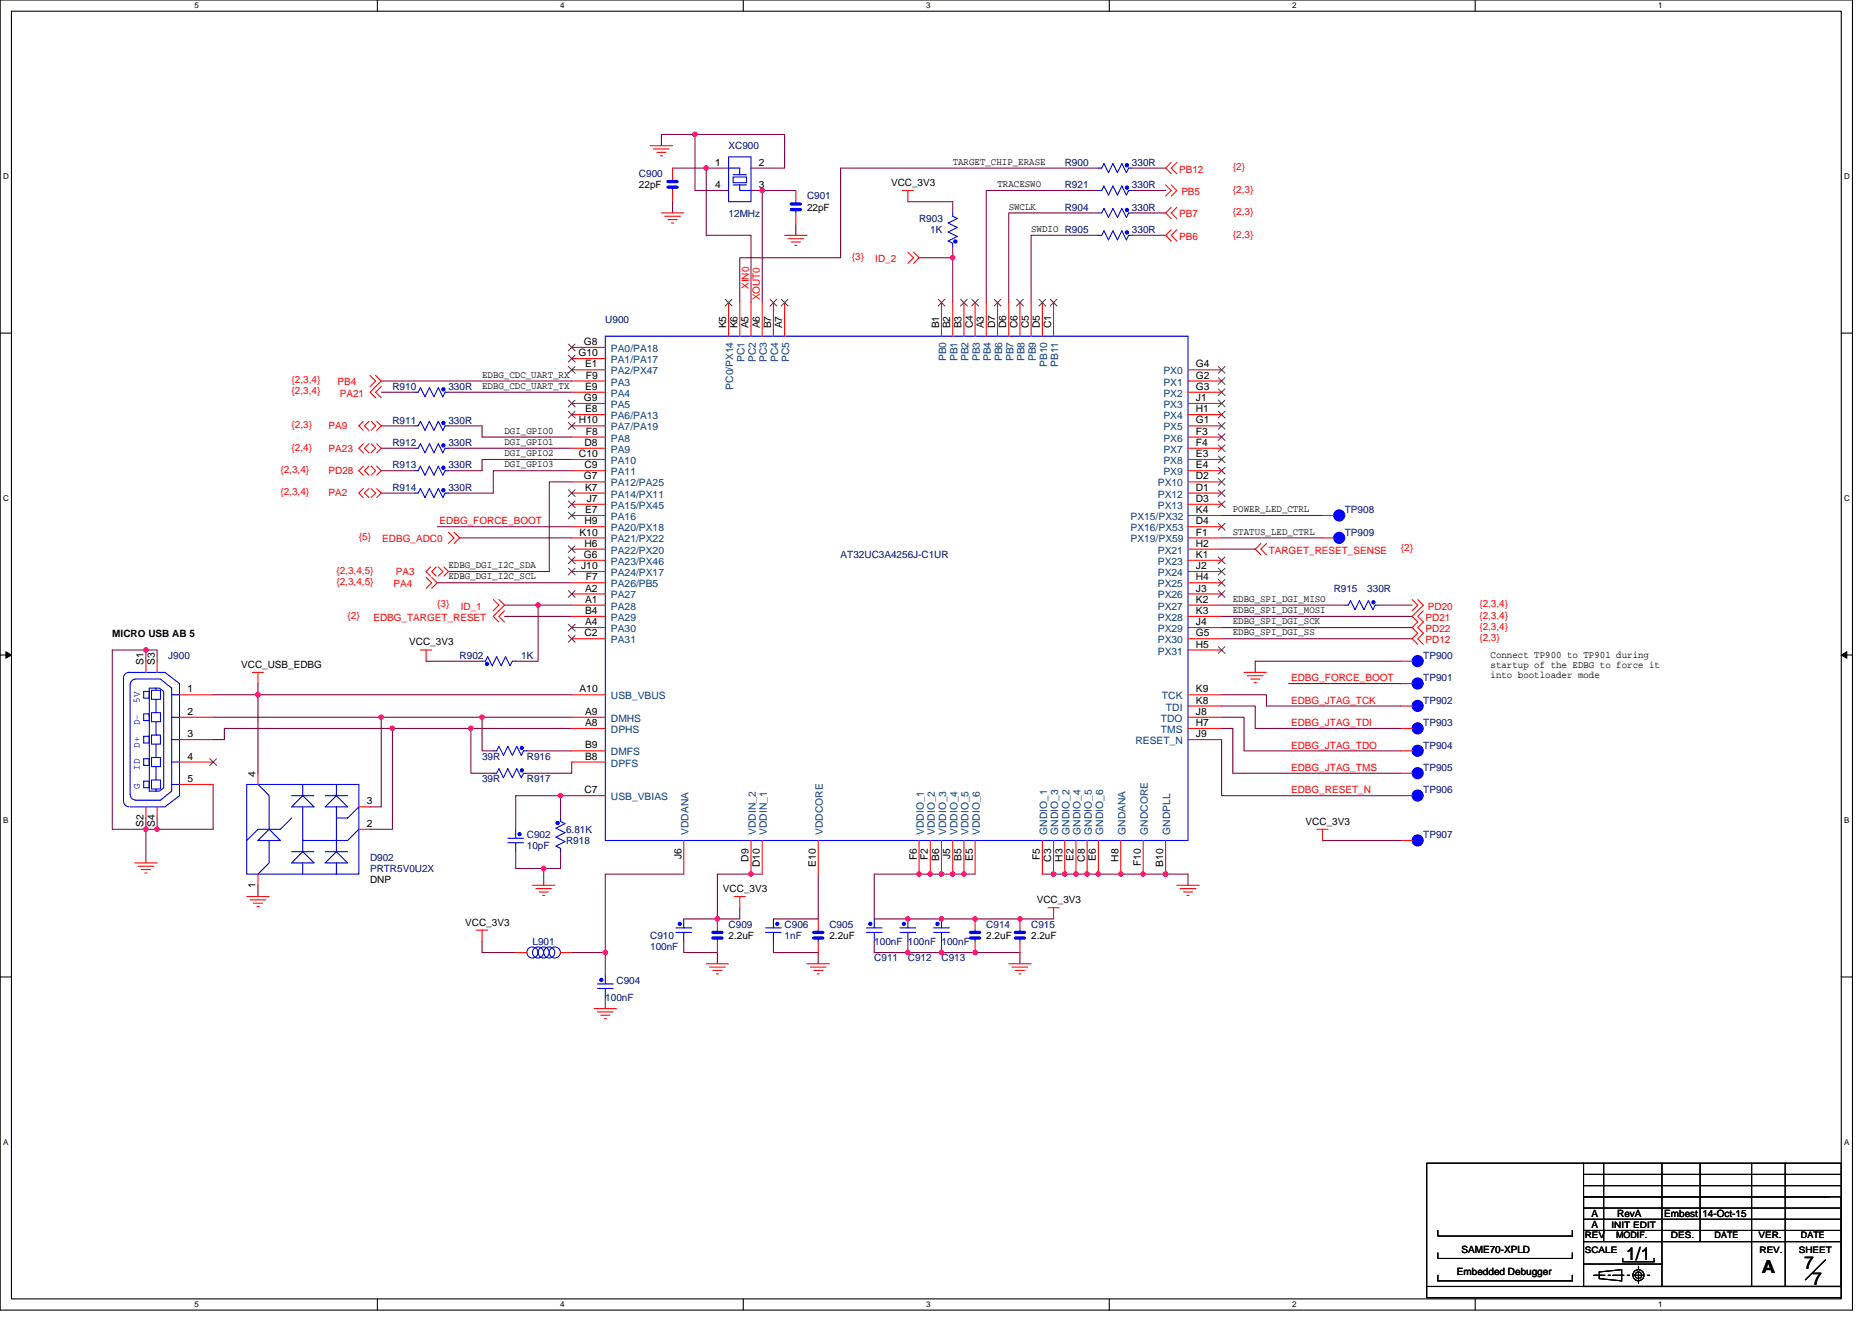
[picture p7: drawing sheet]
<svg xmlns="http://www.w3.org/2000/svg" width="297mm" height="210mm" viewBox="0 0 297 210" stroke-linecap="round" stroke-linejoin="round" font-family="sans-serif">
<path d="M0 0h293.9v207.9h-293.9zM1.8 1.8h290.4v204.3h-290.4z" fill="none" stroke="#000" stroke-width=".17"/>
<g fill="#fff">
<path d="M30.8 .2h.7v1.4h-.7z"/>
<path d="M30.8 206.3h.7v1.4h-.7z"/>
</g>
<path d="M59.9 0v1.8M59.9 206.1v1.8" fill="none" stroke="#000" stroke-width=".17"/>
<g fill="#fff">
<path d="M88.9 .2h.7v1.4h-.7z"/>
<path d="M88.9 206.3h.7v1.4h-.7z"/>
</g>
<path d="M117.9 0v1.8M117.9 206.1v1.8" fill="none" stroke="#000" stroke-width=".17"/>
<g fill="#fff">
<path d="M147 .2h.7v1.4h-.7z"/>
<path d="M147 206.3h.7v1.4h-.7z"/>
</g>
<path d="M176 0v1.8M176 206.1v1.8" fill="none" stroke="#000" stroke-width=".17"/>
<g fill="#fff">
<path d="M205 .2h.7v1.4h-.7z"/>
<path d="M205 206.3h.7v1.4h-.7z"/>
</g>
<path d="M234.1 0v1.8M234.1 206.1v1.8" fill="none" stroke="#000" stroke-width=".17"/>
<g fill="#fff">
<path d="M263.1 .2h.7v1.4h-.7z"/>
<path d="M263.1 206.3h.7v1.4h-.7z"/>
<path d="M.5 27.3h.9v1.4h-.9z"/>
<path d="M292.6 27.3h.9v1.4h-.9z"/>
<path d="M.5 78.4h.9v1.4h-.9z"/>
<path d="M292.6 78.4h.9v1.4h-.9z"/>
</g>
<path d="M0 52.9h1.8M292.2 52.9h1.7" fill="none" stroke="#000" stroke-width=".17"/>
<g fill="#fff">
<path d="M.5 129.5h.8v1.4h-.8z"/>
<path d="M292.6 129.5h.9v1.4h-.9z"/>
</g>
<path d="M0 103.9h1.8M292.2 103.9h1.7" fill="none" stroke="#000" stroke-width=".17"/>
<path d="M.9 103.4l.9 .5-.9 .5zM292.2 103.9l.8-.5v1z" fill="#000" stroke="#000" stroke-width=".16"/>
<g fill="#fff">
<path d="M.5 180.5h.8v1.4h-.8z"/>
<path d="M292.6 180.5h.9v1.4h-.9z"/>
</g>
<g fill="none" stroke="#000" stroke-width=".17">
<path d="M0 155h1.8M292.2 155h1.7M228.2 198.8v.9h21.3v-.9M228.2 195.2v.9h21.3v-.9M251.3 186.3h40.9M251.3 193.4h40.7M251.3 191.7h40.7M251.3 189.9h39.1M251.3 188.1h40.9M251.3 197h40.9M251.3 184.6h-24.9v19.5M251.3 195.2h40.9"/>
<path d="M251.3 184.6h40.9v19.5h-40.9zM251.3 189.9h40.9v14.2h-40.9zM254.5 184.6v12.4M257.5 199.7v.5h5v-.5M263.7 184.6v19.5M269.8 184.6v12.4M277.9 184.6v19.5M283.3 184.6v19.5M289.7 199.9l-3.2 3.2M226.4 204.1h65.8v1.8h-65.8zM228.2 202.3v.9h21.3v-.9M251.3 200.6h12.4"/>
<path d="M252.9 202.3h1.8M253.8 201.8l3.5-.4v1.8l-3.5-.3zM255.2 202.3h.3M255.9 202.3h1.8M258.2 202.3h.4M259.1 202.3h1.8M260 200.9v.4M260 201.8v1.8M261.4 202.3h.4"/>
<circle cx="260" cy="202.3" r=".52"/>
<circle cx="260" cy="202.3" r=".88"/>
</g>
<g fill="none" stroke="#800040" stroke-width=".17">
<path d="M106.7 32v1.8M106.7 26.7h5.4M110.3 21.3v8.9h5.3M110.3 21.3h14.2v5.4h-5.3M110.3 21.3h-5.4v1.8M112.1 26.7h3.5M112.1 26.7v10.6h7.1v10.7M119.2 30.2h1.7M120.9 30.2v17.8M120.9 30.2h5.4M126.3 35.6v1.7M144.1 32h7.1v1.8"/>
<path d="M151.2 39.1v1.8M174.3 37.3h-10.7v10.7M174.3 33.8h-14.2v14.2M174.3 26.7h-40.9v14.2h-16v7.1M174.3 30.2h-17.8v17.8M179.6 26.7h5.4M179.6 30.2h5.4M179.6 33.8h5.4M179.6 37.3h5.4M145.8 40.9h5.4M151.2 40.9v7.1M60.5 60.5h30.2"/>
<path d="M60.5 62.2h5.3M60.5 67.6h5.3M60.5 71.1h5.3M60.5 74.7h5.3M60.5 78.2h5.3M71.2 67.6h5.3v1.7h14.2M71.2 71.1h19.5M71.2 62.2h19.5M90.7 74.7h-12.4v3.5h-7.1M90.7 72.9h-14.2v1.8h-5.3M90.7 76.5h-3.5v14.2h-16M69.4 83.6h21.3"/>
<path d="M69.4 92.5h21.3M72.9 85.3h17.8M80 97.8h10.7M80 96h5.4M85.4 96v8.9h-3.6M85.4 96h5.3M193.8 87.1h5.4M193.8 96h19.6M193.8 97.8h30.3M193.8 99.6h30.3M193.8 81.8h16M193.8 85.3h16"/>
<path d="M218.7 96h5.4M23.2 103.1h-5.4v28.5h5.4M23.2 103.1v1.8M23.2 103.1h1.7v1.8M33.8 113.8h26.7M33.8 110.2h7.1v12.5M40.9 108.5v1.7h49.8M60.5 113.8v14.2h-1.8M60.5 113.8h16M62.3 115.6h-26.7v1.7h-1.8M62.3 115.6v16h-3.6M62.3 115.6h12.4"/>
<path d="M67.6 104.9h8.9M74.7 115.6v7.1h3.6M74.7 115.6h16M76.5 113.8v5.3h1.8M76.5 113.8h14.2M83.6 119.1h7.1M193.8 110.2h7.2v1.8h21.3M193.8 112h5.4v3.6h23.1M193.8 113.8h3.6v5.3h24.9M193.8 115.6h1.8v7.1h26.7M193.8 117.3v8.9h28.5M193.8 101.3h30.3"/>
<path d="M204.5 108.5h17.8M222.3 104.9h-23.1v1.8M23.2 131.6h1.7M23.2 129.8v1.8M23.2 131.6v5.3M24.9 129.8v1.8M33.8 124.5v7.1h-8.9M81.8 135.1v2.7h4.5M86.3 137.8v2.7M88.9 135.1v2.7h-2.6M88.9 126.2h-7.1v5.4M88.9 126.2h1.8"/>
<path d="M88.9 126.2v3.6M90.7 120.9v1.8h-7.1M108.5 138.7h-12.4v12.4M120.9 138.7h-7.1v7.1M129.8 138.7v7.1h-7.1M154.7 138.7h-16v7.1h28.5M165.4 138.7h23.1v1.8M209.8 133.3h12.5M40.9 140.5v1.7M76.5 149.4v1.7h5.3M90.7 151.1h5.4M96.1 151.1v3.6"/>
<path d="M96.1 158.2v1.8M108.5 145.8h5.3M108.5 149.4v1.7h5.3v1.8M117.4 144v1.8h-3.6M122.7 149.4v1.7h7.1v1.8M144.1 149.4v1.7h-5.4v-1.7M149.4 151.1h12.4v1.8M149.4 149.4v1.7h-5.3"/>
</g>
<g fill="#f0f" stroke="#f0f" stroke-width=".17">
<circle cx="23.1" cy="131.6" r=".35"/>
<circle cx="74.7" cy="115.6" r=".35"/>
<circle cx="76.5" cy="113.8" r=".35"/>
<circle cx="60.5" cy="113.8" r=".35"/>
<circle cx="62.3" cy="115.6" r=".35"/>
<circle cx="40.9" cy="110.2" r=".35"/>
<circle cx="86.3" cy="137.8" r=".35"/>
<circle cx="88.9" cy="126.2" r=".35"/>
<circle cx="167.2" cy="138.7" r=".35"/>
<circle cx="168.9" cy="138.7" r=".35"/>
<circle cx="181.4" cy="138.7" r=".35"/>
<circle cx="174.3" cy="138.7" r=".35"/>
<circle cx="177.8" cy="138.7" r=".35"/>
<circle cx="170.7" cy="138.7" r=".35"/>
<circle cx="172.5" cy="138.7" r=".35"/>
<circle cx="184.9" cy="138.7" r=".35"/>
<circle cx="154.7" cy="151.1" r=".35"/>
<circle cx="149.4" cy="151.1" r=".35"/>
<circle cx="144" cy="151.1" r=".35"/>
<circle cx="154.7" cy="145.8" r=".35"/>
<circle cx="147.6" cy="138.7" r=".35"/>
<circle cx="149.4" cy="138.7" r=".35"/>
<circle cx="151.2" cy="138.7" r=".35"/>
<circle cx="152.9" cy="138.7" r=".35"/>
<circle cx="144" cy="145.8" r=".35"/>
<circle cx="149.4" cy="145.8" r=".35"/>
<circle cx="119.2" cy="138.7" r=".35"/>
<circle cx="113.8" cy="145.8" r=".35"/>
<circle cx="96" cy="151.1" r=".35"/>
<circle cx="151.2" cy="40.9" r=".35"/>
<circle cx="120.9" cy="30.2" r=".35"/>
<circle cx="112" cy="26.7" r=".35"/>
<circle cx="110.3" cy="21.3" r=".35"/>
<circle cx="85.4" cy="96" r=".35"/>
<circle cx="145.8" cy="138.7" r=".35"/>
<circle cx="161.8" cy="145.8" r=".35"/>
<circle cx="23.1" cy="103.1" r=".35"/>
<circle cx="24.9" cy="131.6" r=".35"/>
</g>
<g fill="none" stroke="#f00" stroke-width=".17">
<path d="M103.2 23.1h3.5M103.7 23.6h2.5M104.2 24.2h1.5M104.8 24.7h.3M104.9 33.8h3.6M105.5 34.3h2.5M106 34.8h1.4M106.5 35.4h.4M106.7 26.7v1.7M106.7 30.2v1.8M115.6 26.7h.1M115.6 30.2h.1"/>
<path d="M119.2 30.2h.1M119.2 26.7h.1M124.5 37.3h3.6M125 37.9h2.5M125.6 38.4h1.4M126.1 38.9h.3M126.3 30.2v1.8M126.3 33.8v1.8M143.2 30.2h1.7M144.1 30.2v1.8M151.2 39.1h.1M151.2 33.8h.1"/>
<path d="M174.3 37.3h.1M174.3 33.8h.1M174.3 30.2h.1M174.3 26.7h.1M179.6 37.3h.1M179.6 33.8h.1M179.6 30.2h.1M179.6 26.7h.1M185 29.3l.8 .9-.8 .9M185.8 29.3l.9 .9-.9 .9M185.8 25.8l-.8 .9 .8 .9M185.8 36.4l-.8 .9 .8 .9"/>
<path d="M185.8 32.9l-.8 .9 .8 .9M186.7 25.8l-.9 .9 .9 .9M186.7 36.4l-.9 .9 .9 .9M186.7 32.9l-.9 .9 .9 .9M58.7 59.6l.9 .9-.9 .8M59.6 59.6l.9 .9-1.8 1.7 .9 .9M90.7 55.1h5.4M90.7 56.9h5.4M90.7 58.7h5.4M115.6 48v5.3M117.4 48v5.3M119.2 48v5.3"/>
<path d="M120.9 48v5.3M122.7 48v5.3M124.5 48v5.3M144.1 40l.8 .9-.8 .9M144.9 40l.9 .9-.9 .9M149.4 48v5.3M151.2 48v5.3M152.9 48v5.3M154.7 48v5.3M156.5 48v5.3M158.3 48v5.3M160.1 48v5.3"/>
<path d="M161.8 48v5.3M163.6 48v5.3M165.4 48v5.3M167.2 48v5.3M188.5 58.7h5.3M57.7 66.8l-.8 .8 .8 .7M57.7 70.4l-.8 .7 .8 .7M57.7 74l-.8 .7 .8 .7M57.7 77.5l-.8 .7 .8 .8M58.5 66.8l-.7 .8 .7 .7M58.5 70.4l-.7 .7 .7 .7M58.5 74l-.7 .7 .7 .7"/>
<path d="M58.5 77.5l-.7 .7 .7 .8M58.9 66.8l.7 .8-.7 .7M58.9 70.4l.7 .7-.7 .7M58.9 74l.7 .7-.7 .7M58.9 77.5l.7 .7-.7 .8M59.8 66.8l.7 .8-.7 .7M59.8 70.4l.7 .7-.7 .7M59.8 74l.7 .7-.7 .7M59.8 77.5l.7 .7-.7 .8M60.5 61.3l-.9 .9 .9 .9M65.8 74.7h.1M65.8 71.1h.1"/>
<path d="M65.8 67.6h.1M65.8 62.2h.1M65.8 78.2h.1M71.2 74.7h.1M71.2 71.1h.1M71.2 67.6h.1M71.2 62.2h.1M71.2 78.2h.1M90.7 69.3h5.4M90.7 65.8h5.4M90.7 60.5h5.4M90.7 71.1h5.4"/>
<path d="M90.7 72.9h5.4M90.7 74.7h5.4M90.7 78.2h5.4M90.7 64h5.4M90.7 62.2h5.4M90.7 76.5h5.4M90.7 67.6h5.4M188.5 69.3h5.3M188.5 71.1h5.3M188.5 72.9h5.3M188.5 74.7h5.3M188.5 76.5h5.3"/>
<path d="M188.5 78.2h5.3M188.5 65.8h5.3M188.5 67.6h5.3M188.5 60.5h5.3M188.5 62.2h5.3M188.5 64h5.3M67.6 91.6l.9 .9-.9 .8M68.3 90l-.7 .7 .7 .7M68.5 91.6l.9 .9-.9 .8M69.2 90l-.7 .7 .7 .7M69.6 90l.7 .7-.7 .7M70.4 90l.8 .7-.8 .7"/>
<path d="M71.2 84.5l.8 .8-.8 .9M72 84.5l.9 .8-.9 .9M78.3 95.1l.9 .9-.9 .9M79.2 95.1l.8 .9-1.7 1.8 .9 .9M80 96.9l-.8 .9 .8 .9M90.7 92.5h5.4M90.7 90.7h5.4M90.7 83.6h5.4M90.7 97.8h5.4M90.7 96h5.4M90.7 94.2h5.4M90.7 85.3h5.4"/>
<path d="M90.7 87.1h5.4M90.7 88.9h5.4M90.7 80h5.4M90.7 81.8h5.4M90.7 99.6h5.4M188.5 85.3h5.3M188.5 92.5h5.3M188.5 90.7h5.3M188.5 99.6h5.3M188.5 81.8h5.3M188.5 88.9h5.3M188.5 80h5.3"/>
<path d="M188.5 87.1h5.3M188.5 96h5.3M188.5 94.2h5.3M188.5 97.8h5.3M188.5 83.6h5.3M200.1 86.2l-.9 .9 .9 .9M201 86.2l-.9 .9 .9 .9M209.8 81.8h1.8M209.8 85.3h1.8M213.4 96h.1M218.7 96h.1M224.1 95.1l.9 .9-.9 .9"/>
<path d="M225 95.1l.8 .9-1.7 1.8 .9 .9-.9 .9 .9 .9-.9 .8 .9 .9M225.8 96.9l-.8 .9 .8 .9-.8 .9 .8 .9-.8 .8 .8 .9M23.2 104.9v1.8M24.9 104.9v1.8M28.5 110.2h5.3M28.5 113.8h5.3M28.5 117.3h5.3M40 106.7h1.8M40.9 106.7v1.8M66.7 103.1h1.8M67.6 103.1v1.8M76.5 104.9h.1"/>
<path d="M78.3 119.1h.1M81.8 104.9h.1M83.6 119.1h.1M90.7 113.8h5.4M90.7 110.2h5.4M90.7 101.3h5.4M90.7 115.6h5.4M90.7 119.1h5.4M188.5 101.3h5.3M188.5 117.3h5.3M188.5 103.1h5.3M188.5 112h5.3"/>
<path d="M188.5 113.8h5.3M188.5 115.6h5.3M188.5 110.2h5.3M197.4 106.7h3.6M197.9 107.2h2.5M198.5 107.7h1.4M199 108.3h.3M222.3 108.5h1.8M222.3 115.6h1.8M222.3 104.9h1.8M222.3 119.1h1.8M222.3 112h1.8"/>
<path d="M21.4 136.9h3.5M21.9 137.4h2.5M22.4 138h1.5M23 138.5h.3M23.2 128v1.8M24.9 128v1.8M28.5 120.9h5.3M28.5 124.5h5.3M40.9 138.7v1.8M40.9 122.7v1.8M56.9 131.6h1.8M56.9 128h1.8"/>
<path d="M78.3 122.7h.1M81.8 131.6h.1M81.8 135.1h.1M83.6 122.7h.1M88.9 129.8h.1M88.9 135.1h.1M90.7 120.9h5.4M90.7 126.2h5.4M108.5 133.3v5.4M119.2 133.3v5.4M120.9 133.3v5.4M129.8 133.3v5.4"/>
<path d="M145.8 133.3v5.4M147.6 133.3v5.4M149.4 133.3v5.4M151.2 133.3v5.4M152.9 133.3v5.4M154.7 133.3v5.4M165.4 133.3v5.4M167.2 133.3v5.4M168.9 133.3v5.4M170.7 133.3v5.4M172.5 133.3v5.4M174.3 133.3v5.4"/>
<path d="M177.8 133.3v5.4M181.4 133.3v5.4M185 133.3v5.4M209 131.6h1.7M209.8 131.6v1.8M222.3 133.3h1.8M222.3 122.7h1.8M222.3 126.2h1.8M39.2 142.2h3.5M39.7 142.8h2.5M40.2 143.3h1.5M40.8 143.8h.3"/>
<path d="M75.6 147.6h1.8M76.5 147.6v1.8M81.8 151.1h1.8M84.5 140.5h3.6M85 141h2.5M85.6 141.5h1.4M86.1 142.1h.3M88.9 151.1h1.8M96.1 154.7h.1M96.1 158.2h.1M108.5 145.8h.1M108.5 149.4h.1"/>
<path d="M112.1 152.9h3.5M112.6 153.4h2.5M113.1 154h1.5M113.7 154.5h.3M113.8 145.8v1.8M113.8 149.4v1.7M116.5 142.2h1.8M117.4 142.2v1.8M122.7 145.8h.1M122.7 149.4h.1M128.1 152.9h3.5M128.6 153.4h2.5"/>
<path d="M129.1 154h1.5M129.7 154.5h.3M129.8 145.8v1.8M129.8 149.4v1.7M138.7 145.8h.1M138.7 149.4h.1M144.1 145.8h.1M144.1 149.4h.1M149.4 145.8h.1M149.4 149.4h.1M154.7 145.8v1.8M154.7 149.4v1.7"/>
<path d="M160.1 152.9h3.5M160.6 153.4h2.5M161.1 154h1.5M161.7 154.5h.3M161.8 145.8v1.8M161.8 149.4v1.7M166.3 144h1.8M167.2 144v1.8M186.7 140.5h3.6M187.3 141h2.5M187.8 141.5h1.4M188.3 142.1h.4"/>
<path d="M94.3 160h3.5M94.8 160.5h2.5M95.3 161.1h1.5M95.9 161.6h.3"/>
</g>
<path d="M106 29.7h1.4M106 28.8h1.4M125.6 33.3h1.4M125.6 32.4h1.4M113.1 148.8h1.5M113.1 147.9h1.5M129.1 148.8h1.5M129.1 147.9h1.5M154 148.8h1.4M154 147.9h1.4M161.1 148.8h1.5M161.1 147.9h1.5" fill="none" stroke="#00f" stroke-width=".53"/>
<g fill="none" stroke="#00f" stroke-width=".17">
<path d="M106.7 29.7v.5M106.7 28.4v.4M115.6 24.9h3.6v7.1h-3.6zM115.6 26.7h1.8v1M116.3 28.1h2.1v.9h-2.1zM116.3 29.3h2.1M116.3 27.7h2.1M117.4 29.3v.9h1.8M126.3 33.3v.5M126.3 32v.4M151.2 33.8v.5l.7 .4-1.5 .7 1.5 .7-1.5 .7 1.5 .7-1.5 .7 .8 .4v.5M174.3 37.3h.5l.4-.7 .7 1.5 .7-1.5 .7 1.5 .7-1.5 .7 1.5 .4-.8h.5"/>
<path d="M174.3 33.8h.5l.4-.7 .7 1.4 .7-1.4 .7 1.4 .7-1.4 .7 1.4 .4-.7h.5M174.3 30.2h.5l.4-.7 .7 1.4 .7-1.4 .7 1.4 .7-1.4 .7 1.4 .4-.7h.5M174.3 26.7h.5l.4-.7 .7 1.4 .7-1.4 .7 1.4 .7-1.4 .7 1.4 .4-.7h.5M96.1 53.3h92.4v80h-92.4zM65.8 74.7h.6l.3-.7 .7 1.4 .7-1.4 .8 1.4 .7-1.4 .7 1.4 .3-.7h.6M65.8 71.1h.6l.3-.7 .7 1.4 .7-1.4 .8 1.4 .7-1.4 .7 1.4 .3-.7h.6M65.8 67.6h.6l.3-.8 .7 1.5 .7-1.5 .8 1.5 .7-1.5 .7 1.5 .3-.7h.6M65.8 62.2h.6l.3-.7 .7 1.4 .7-1.4 .8 1.4 .7-1.4 .7 1.4 .3-.7h.6M65.8 78.2h.6l.3-.7 .7 1.5 .7-1.5 .8 1.5 .7-1.5 .7 1.5 .3-.8h.6M213.4 96h.5l.4-.7 .7 1.4 .7-1.4 .7 1.4 .7-1.4 .7 1.4 .4-.7h.5M19.6 107.6v19.5M20.3 106.7h5.9l2.3 1.8v17.7l-2.3 1.8h-5.5"/>
<path d="M20.5 106.7a.86 .86 0 0 0-.9 .8M20.9 108l.6-.3h4l1.7 1.5v16.3l-1.7 1.5h-4a.93 .93 0 0 1-.8-.9v-17.5zM22.8 109.7h.9v1.1h-.9zM22.8 113.3h.9v1h-.9zM22.8 116.8h.9v1.1h-.9zM24 113.1h1.5v1.4h-1.5zM24 116.6h1.5v1.5h-1.5zM24 109.5h1.5v1.5h-1.5zM24.8 109.2h.5l.7 .5v15.3l-.7 .5h-1.6v-16.3h1.1v.3M24.8 111v2.1M24.8 114.5v2.1M24.8 118.1v2.1"/>
<path d="M27.2 110.2h1.3M27.2 113.8h1.3M27.2 117.3h1.3M76.5 104.9h.5l.4-.7 .7 1.4 .7-1.4 .7 1.4 .7-1.4 .7 1.4 .4-.7h.5M78.3 119.1h.5l.4-.7 .7 1.4 .7-1.4 .7 1.4 .7-1.4 .7 1.4 .4-.7h.5M19.6 127.1a.88 .88 0 0 0 .9 .9M22.8 120.4h.9v1h-.9zM22.8 123.9h.9v1.1h-.9zM24 120.2h1.5v1.4h-1.5zM24 123.7h1.5v1.5h-1.5zM24.8 121.6v2.1M24.8 125.2v.3"/>
<path d="M27.2 120.9h1.3M27.2 124.5h1.3M39.2 124.5h17.7v14.2h-17.7zM40.9 124.5l1.8 1.7v5.4M42.7 133.3v3.6l-1.8 1.8M42.7 131.6l1.8 1.7h-3.6zM46.3 126.2h3.5M46.3 128l1.7-1.8 1.8 1.8zM46.3 135.1h3.5M46.3 136.9l1.7-1.8 1.8 1.8zM46.3 129.8l-1.8 1.8h-3.6l-1.7 1.7M48 136.9v1.8"/>
<path d="M48 128v7.1M48 124.5v1.7M51.6 126.2h3.6M51.6 128l1.8-1.8 1.8 1.8zM51.6 135.1h3.6M51.6 136.9l1.8-1.8 1.8 1.8zM53.4 136.9v1.8M53.4 128v7.1M53.4 124.5v1.7M56.9 128l-1.7 1.8h-1.8M56.9 131.6l-1.7 1.7h-7.2M78.3 122.7h.5l.4-.7 .7 1.4 .7-1.4 .7 1.4 .7-1.4 .7 1.4 .4-.7h.5"/>
<path d="M80.6 133.7h2.5M80.6 133h2.5M81.8 131.6v1.4M81.8 133.7v1.4M88.9 129.8v.5l.8 .4-1.5 .7 1.5 .7-1.5 .7 1.5 .7-1.5 .7 .7 .4v.5M94.8 156.8h2.5M94.8 156.1h2.5M96.1 154.7v1.4M96.1 156.8v1.4M107.2 147.9h2.5M107.2 147.2h2.5M108.5 145.8v1.4"/>
<path d="M108.5 147.9v1.5M113.8 148.8v.6M113.8 147.6v.3M121.5 147.9h2.5M121.5 147.2h2.5M122.7 145.8v1.4M122.7 147.9v1.5M129.8 148.8v.6M129.8 147.6v.3M137.5 147.9h2.5M137.5 147.2h2.5M138.7 145.8v1.4"/>
<path d="M138.7 147.9v1.5M142.8 147.9h2.5M142.8 147.2h2.5M144.1 145.8v1.4M144.1 147.9v1.5M148.1 147.9h2.5M148.1 147.2h2.5M149.4 145.8v1.4M149.4 147.9v1.5M154.7 148.8v.6M154.7 147.6v.3M161.8 148.8v.6"/>
<path d="M161.8 147.6v.3"/>
<circle cx="84.5" cy="151.1" r=".88"/>
<circle cx="85.4" cy="151.1" r=".88"/>
<circle cx="86.3" cy="151.1" r=".88"/>
<circle cx="87.1" cy="151.1" r=".88"/>
<circle cx="88" cy="151.1" r=".88"/>
</g>
<g fill="#00f" stroke="#00f" stroke-width=".17">
<circle cx="212.5" cy="81.8" r=".88"/>
<circle cx="95.4" cy="155.5" r=".25"/>
<circle cx="224.9" cy="133.3" r=".88"/>
<circle cx="70.3" cy="74.2" r=".26"/>
<circle cx="178.8" cy="36.9" r=".26"/>
<circle cx="178.8" cy="33.3" r=".26"/>
<circle cx="217.9" cy="95.6" r=".26"/>
<circle cx="224.9" cy="108.4" r=".88"/>
<circle cx="224.9" cy="122.7" r=".88"/>
<circle cx="178.8" cy="29.8" r=".26"/>
<circle cx="224.9" cy="115.6" r=".88"/>
<circle cx="148.8" cy="146.6" r=".25"/>
<circle cx="178.8" cy="26.2" r=".26"/>
<circle cx="70.3" cy="70.7" r=".26"/>
<circle cx="88.5" cy="130.6" r=".26"/>
<circle cx="143.4" cy="146.6" r=".25"/>
<circle cx="138.1" cy="146.6" r=".25"/>
<circle cx="82.8" cy="122.2" r=".26"/>
<circle cx="212.5" cy="85.3" r=".88"/>
<circle cx="70.3" cy="67.1" r=".26"/>
<circle cx="224.9" cy="126.2" r=".88"/>
<circle cx="123.3" cy="146.6" r=".25"/>
<circle cx="224.9" cy="104.9" r=".88"/>
<circle cx="224.9" cy="119.1" r=".88"/>
<circle cx="224.9" cy="112" r=".88"/>
<circle cx="70.3" cy="61.8" r=".26"/>
<circle cx="82.4" cy="132.4" r=".25"/>
<circle cx="82.8" cy="118.7" r=".26"/>
<circle cx="77.3" cy="105.3" r=".26"/>
<circle cx="70.3" cy="77.8" r=".26"/>
<circle cx="107.9" cy="146.6" r=".25"/>
<circle cx="151.6" cy="38.3" r=".26"/>
</g>
<g fill="none" stroke="#804000" stroke-width=".16">
<path d="M90.2 54.6l1.1 1.1M90.2 56.4l1.1 1M90.2 58.1l1.1 1.1M91.2 54.6l-1 1.1M91.2 56.4l-1 1M91.2 58.1l-1 1.1M115.1 47.5l1.1 1.1M116.1 47.5l-1 1.1M122.2 47.5l1.1 1.1M123.3 47.5l-1.1 1.1M124 47.5l1 1.1M125 47.5l-1.1 1.1"/>
<path d="M148.9 47.5l1 1.1M149.9 47.5l-1.1 1.1M152.4 47.5l1.1 1.1M153.5 47.5l-1.1 1.1M154.2 47.5l1.1 1.1M155.3 47.5l-1.1 1.1M157.8 47.5l1 1.1M158.8 47.5l-1.1 1.1M161.3 47.5l1.1 1.1M162.4 47.5l-1.1 1.1M164.9 47.5l1 1.1M165.9 47.5l-1.1 1.1"/>
<path d="M166.6 47.5l1.1 1.1M167.7 47.5l-1.1 1.1M193.3 58.1l1.1 1.1M193.3 59.9l1.1 1.1M194.4 58.1l-1.1 1.1M194.4 59.9l-1.1 1.1M90.2 65.3l1.1 1M90.2 77.7l1.1 1.1M90.2 79.5l1.1 1.1M90.2 63.5l1.1 1.1M90.2 67l1.1 1.1M91.2 65.3l-1 1"/>
<path d="M91.2 77.7l-1 1.1M91.2 79.5l-1 1.1M91.2 63.5l-1 1.1M91.2 67l-1 1.1M193.3 68.8l1.1 1.1M193.3 70.6l1.1 1.1M193.3 72.4l1.1 1M193.3 74.1l1.1 1.1M193.3 75.9l1.1 1.1M193.3 77.7l1.1 1.1M193.3 65.3l1.1 1M193.3 67l1.1 1.1"/>
<path d="M193.3 79.5l1.1 1.1M193.3 61.7l1.1 1.1M193.3 63.5l1.1 1.1M194.4 68.8l-1.1 1.1M194.4 70.6l-1.1 1.1M194.4 72.4l-1.1 1M194.4 74.1l-1.1 1.1M194.4 75.9l-1.1 1.1M194.4 77.7l-1.1 1.1M194.4 65.3l-1.1 1M194.4 67l-1.1 1.1M194.4 79.5l-1.1 1.1"/>
<path d="M194.4 61.7l-1.1 1.1M194.4 63.5l-1.1 1.1M90.2 90.1l1.1 1.1M90.2 93.7l1.1 1.1M90.2 86.6l1.1 1.1M90.2 88.4l1.1 1.1M90.2 81.3l1.1 1M90.2 99l1.1 1.1M91.2 90.1l-1 1.1M91.2 93.7l-1 1.1M91.2 86.6l-1 1.1M91.2 88.4l-1 1.1"/>
<path d="M91.2 81.3l-1 1M91.2 99l-1 1.1M193.3 91.9l1.1 1.1M193.3 90.1l1.1 1.1M193.3 88.4l1.1 1.1M193.3 93.7l1.1 1.1M193.3 83l1.1 1.1M194.4 91.9l-1.1 1.1M194.4 90.1l-1.1 1.1M194.4 88.4l-1.1 1.1M194.4 93.7l-1.1 1.1M194.4 83l-1.1 1.1"/>
<path d="M90.2 100.8l1.1 1.1M91.2 100.8l-1 1.1M193.3 102.6l1.1 1.1M194.4 102.6l-1.1 1.1M33.3 120.4l1.1 1.1M34.4 120.4l-1.1 1.1"/>
</g>
<g font-size="2.8">
<text x="258" y="199.9">1/1</text>
<text x="279.5" y="202">A</text>
<text x="286.3" y="201.3">7</text>
<text x="287.5" y="203.8">7</text>
</g>
<g font-size="1.6" fill="#000080">
<text x="115.6" y="23.6">XC900</text>
<text x="101.4" y="28.1">C900</text>
<text x="168.9" y="29.9">R921</text>
<text x="168.9" y="26.3">R900</text>
<text x="179.6" y="29.9">330R</text>
<text x="179.6" y="26.3">330R</text>
<text x="115.6" y="34.5">12MHz</text>
<text x="128.1" y="31.6">C901</text>
<text x="145.8" y="35.2">R903</text>
<text x="168.9" y="33.4">R904</text>
<text x="179.6" y="33.4">330R</text>
<text x="147.6" y="37">1K</text>
<text x="179.6" y="37">330R</text>
<text x="96.1" y="51.2">U900</text>
<text x="62.3" y="61.9">R910</text>
<text x="71.2" y="61.9">330R</text>
<text x="62.3" y="70.8">R912</text>
<text x="62.3" y="67.2">R911</text>
<text x="71.2" y="70.8">330R</text>
<text x="71.2" y="67.2">330R</text>
<text x="62.3" y="74.3">R913</text>
<text x="62.3" y="77.9">R914</text>
<text x="71.2" y="74.3">330R</text>
<text x="71.2" y="77.9">330R</text>
<text x="213.4" y="81.4">TP908</text>
<text x="133.4" y="88.5">AT32UC3A4256J-C1UR</text>
<text x="213.4" y="85">TP909</text>
<text x="211.6" y="93.9">R915</text>
<text x="217" y="93.9">330R</text>
<text x="26.7" y="104.5">J900</text>
<text x="72.9" y="104.5">R902</text>
<text x="82.7" y="104.5">1K</text>
<text x="225.8" y="104.5">TP900</text>
<text x="225.8" y="108.1">TP901</text>
<text x="225.8" y="111.7">TP902</text>
<text x="225.8" y="115.2">TP903</text>
<text x="225.8" y="118.8">TP904</text>
<text x="76.5" y="124.1">39R</text>
<text x="76.5" y="120.5">39R</text>
<text x="83.6" y="124.1">R917</text>
<text x="83.6" y="120.5">R916</text>
<text x="225.8" y="122.3">TP905</text>
<text x="225.8" y="125.9">TP906</text>
<text x="58.7" y="136.5">D902</text>
<text x="83.6" y="133">C902</text>
<text x="83.6" y="134.8">10pF</text>
<text x="89.8" y="133.9">R918</text>
<text x="89.8" y="132.1">6.81K</text>
<text x="225.8" y="133">TP907</text>
<text x="58.7" y="138.3">PRTR5V0U2X</text>
<text x="84.5" y="149.9">L901</text>
<text x="103.2" y="149">C910</text>
<text x="115.6" y="147.2">C909</text>
<text x="124.5" y="147.2">C906</text>
<text x="124.5" y="149">1nF</text>
<text x="131.6" y="147.2">C905</text>
<text x="138.7" y="149.9">100nF 100nF 100nF</text>
<text x="156.5" y="147.2">C914</text>
<text x="163.6" y="147.2">C915</text>
<text x="103.2" y="150.8">100nF</text>
<text x="138.7" y="152.5">C911</text>
<text x="144.1" y="152.5">C912</text>
<text x="149.4" y="152.5">C913</text>
<text x="96.1" y="158.8">100nF</text>
<text x="97.8" y="156.1">C904</text>
</g>
<g font-size="1.6">
<text x="101.4" y="29.9">22pF</text>
<text x="113.5" y="26.3">1</text>
<text x="113.5" y="29.8">4</text>
<text x="120.4" y="29.8">3</text>
<text x="120.4" y="26.3">2</text>
<text x="141.4" y="29.5">VCC_3V3</text>
<text x="151.2" y="26.1">TARGET_CHIP_ERASE</text>
<text x="158.3" y="29.7">TRACESWO</text>
<text x="128.1" y="33.4">22pF</text>
<text x="160.1" y="33.3">SWCLK</text>
<text x="163.6" y="36.8">SWDIO R905</text>
<text x="115.2" y="52.1" transform="rotate(-90 115.2 52.1)">K5</text>
<text x="117" y="52.1" transform="rotate(-90 117 52.1)">K6</text>
<text x="118.8" y="52.1" transform="rotate(-90 118.8 52.1)">A5</text>
<text x="120.6" y="52.1" transform="rotate(-90 120.6 52.1)">A6</text>
<text x="122.3" y="52.1" transform="rotate(-90 122.3 52.1)">B7</text>
<text x="124.1" y="52.1" transform="rotate(-90 124.1 52.1)">A7</text>
<text x="149" y="52.1" transform="rotate(-90 149 52.1)">B1</text>
<text x="150.8" y="52.1" transform="rotate(-90 150.8 52.1)">B2</text>
<text x="152.6" y="52.1" transform="rotate(-90 152.6 52.1)">B3</text>
<text x="154.3" y="52.1" transform="rotate(-90 154.3 52.1)">C4</text>
<text x="156.1" y="52.1" transform="rotate(-90 156.1 52.1)">A3</text>
<text x="157.9" y="52.1" transform="rotate(-90 157.9 52.1)">D7</text>
<text x="159.7" y="52.1" transform="rotate(-90 159.7 52.1)">D6</text>
<text x="161.5" y="52.1" transform="rotate(-90 161.5 52.1)">C6</text>
<text x="163.2" y="52.1" transform="rotate(-90 163.2 52.1)">C5</text>
<text x="165" y="52.1" transform="rotate(-90 165 52.1)">D5</text>
<text x="166.8" y="52.1" transform="rotate(-90 166.8 52.1)">C1</text>
<text x="76.5" y="59.9">EDBG_CDC_UART_RX</text>
<text x="91.8" y="56.5">G10</text>
<text x="92.7" y="54.7">G8</text>
<text x="92.8" y="58.3">E1</text>
<text x="189.8" y="58.3">G4</text>
<text x="76.5" y="61.7">EDBG_CDC_UART_TX</text>
<text x="92.7" y="63.6">G9</text>
<text x="92.8" y="65.4">E8</text>
<text x="92.8" y="61.8">E9</text>
<text x="92.9" y="60.1">F9</text>
<text x="189.8" y="65.4">H1</text>
<text x="189.8" y="60.1">G2</text>
<text x="189.8" y="61.8">G3</text>
<text x="189.8" y="63.6">J1</text>
<text x="80" y="68.8">DGI_GPIO0</text>
<text x="80" y="70.6">DGI_GPIO1</text>
<text x="91.9" y="67.2">H10</text>
<text x="92.7" y="70.7">D8</text>
<text x="92.9" y="69">F8</text>
<text x="189.8" y="69">F3</text>
<text x="189.8" y="70.7">F4</text>
<text x="189.8" y="67.2">G1</text>
<text x="80" y="72.4">DGI_GPIO2</text>
<text x="80" y="74.1">DGI_GPIO3</text>
<text x="91.9" y="72.5">C10</text>
<text x="92.7" y="76.1">G7</text>
<text x="92.7" y="74.3">C9</text>
<text x="92.8" y="77.9">K7</text>
<text x="189.8" y="72.5">E3</text>
<text x="189.8" y="74.3">E4</text>
<text x="189.8" y="76.1">D2</text>
<text x="189.8" y="77.9">D1</text>
<text x="92.7" y="83.2">H9</text>
<text x="92.8" y="81.4">E7</text>
<text x="93.1" y="79.6">J7</text>
<text x="189.8" y="81.4">K4</text>
<text x="189.8" y="83.2">D4</text>
<text x="189.8" y="79.6">D3</text>
<text x="195.6" y="81.3">POWER_LED_CTRL</text>
<text x="91.9" y="85">K10</text>
<text x="92.7" y="88.5">G6</text>
<text x="92.7" y="86.7">H6</text>
<text x="189.8" y="85">F1</text>
<text x="189.8" y="88.5">K1</text>
<text x="189.8" y="86.7">H2</text>
<text x="195.6" y="84.8">STATUS_LED_CTRL</text>
<text x="71.2" y="90.1">EDBG_DGI_I2C_SDA</text>
<text x="71.2" y="91.9">EDBG_DGI_I2C_SCL</text>
<text x="92.2" y="90.3">J10</text>
<text x="92.8" y="95.6">A1</text>
<text x="92.8" y="93.9">A2</text>
<text x="92.9" y="92.1">F7</text>
<text x="189.8" y="92.1">H4</text>
<text x="189.8" y="90.3">J2</text>
<text x="189.8" y="95.6">K2</text>
<text x="189.8" y="93.9">J3</text>
<text x="195.6" y="95.5">EDBG_SPI_DGI_MISO</text>
<text x="17.8" y="101">MICRO USB AB 5</text>
<text x="92.7" y="101">C2</text>
<text x="92.8" y="97.4">B4</text>
<text x="92.8" y="99.2">A4</text>
<text x="189.8" y="101">G5</text>
<text x="189.8" y="99.2">J4</text>
<text x="189.8" y="97.4">K3</text>
<text x="195.6" y="97.3">EDBG_SPI_DGI_MOSI</text>
<text x="195.6" y="99">EDBG_SPI_DGI_SCK</text>
<text x="195.6" y="100.8">EDBG_SPI_DGI_SS</text>
<text x="22.8" y="105.4" transform="rotate(-90 22.8 105.4)">S1</text>
<text x="24.5" y="105.4" transform="rotate(-90 24.5 105.4)">S3</text>
<text x="38.3" y="106">VCC_USB_EDBG</text>
<text x="64.9" y="102.4">VCC_3V3</text>
<text x="189.8" y="102.7">H5</text>
<text x="236.5" y="104.4">Connect TP900 to TP901 during</text>
<text x="236.5" y="106">startup of the EDBG to force it</text>
<text x="236.5" y="107.5">into bootloader mode</text>
<text x="29.7" y="109.9">1</text>
<text x="29.7" y="113.4">2</text>
<text x="91.9" y="109.9">A10</text>
<text x="92.8" y="113.4">A9</text>
<text x="189.8" y="111.6">K8</text>
<text x="189.8" y="109.9">K9</text>
<text x="189.8" y="113.4">J8</text>
<text x="29.7" y="117">3</text>
<text x="92.8" y="115.2">A8</text>
<text x="92.8" y="118.7">B9</text>
<text x="189.8" y="115.2">H7</text>
<text x="189.8" y="117">J9</text>
<text x="29.7" y="120.5">4</text>
<text x="29.7" y="124.1">5</text>
<text x="40.6" y="123.2" transform="rotate(-90 40.6 123.2)">4</text>
<text x="92.7" y="125.9">C7</text>
<text x="92.8" y="120.5">B8</text>
<text x="22.8" y="131.3" transform="rotate(-90 22.8 131.3)">S2</text>
<text x="24.5" y="131.3" transform="rotate(-90 24.5 131.3)">S4</text>
<text x="58.2" y="131.2">2</text>
<text x="58.2" y="127.6">3</text>
<text x="207.2" y="130.9">VCC_3V3</text>
<text x="108.1" y="136.3" transform="rotate(-90 108.1 136.3)">J6</text>
<text x="118.8" y="136.7" transform="rotate(-90 118.8 136.7)">D9</text>
<text x="120.6" y="137.6" transform="rotate(-90 120.6 137.6)">D10</text>
<text x="129.5" y="137.5" transform="rotate(-90 129.5 137.5)">E10</text>
<text x="145.5" y="136.5" transform="rotate(-90 145.5 136.5)">F6</text>
<text x="147.2" y="136.5" transform="rotate(-90 147.2 136.5)">F2</text>
<text x="149" y="136.6" transform="rotate(-90 149 136.6)">B6</text>
<text x="150.8" y="136.3" transform="rotate(-90 150.8 136.3)">J5</text>
<text x="152.6" y="136.6" transform="rotate(-90 152.6 136.6)">B5</text>
<text x="154.3" y="136.6" transform="rotate(-90 154.3 136.6)">E5</text>
<text x="165" y="136.5" transform="rotate(-90 165 136.5)">F5</text>
<text x="166.8" y="136.7" transform="rotate(-90 166.8 136.7)">C3</text>
<text x="168.6" y="136.7" transform="rotate(-90 168.6 136.7)">H3</text>
<text x="170.3" y="136.6" transform="rotate(-90 170.3 136.6)">E2</text>
<text x="172.1" y="136.7" transform="rotate(-90 172.1 136.7)">C8</text>
<text x="173.9" y="136.6" transform="rotate(-90 173.9 136.6)">E6</text>
<text x="177.5" y="136.7" transform="rotate(-90 177.5 136.7)">H8</text>
<text x="181" y="137.4" transform="rotate(-90 181 137.4)">F10</text>
<text x="184.6" y="137.5" transform="rotate(-90 184.6 137.5)">B10</text>
<text x="40.6" y="140.8" transform="rotate(-90 40.6 140.8)">1</text>
<text x="58.7" y="140.1">DNP</text>
<text x="114.7" y="141.5">VCC_3V3</text>
<text x="164.5" y="143.3">VCC_3V3</text>
<text x="73.8" y="146.9">VCC_3V3</text>
<text x="115.6" y="149">2.2uF</text>
<text x="131.6" y="149">2.2uF</text>
<text x="156.5" y="149">2.2uF</text>
<text x="163.6" y="149">2.2uF</text>
<text x="252.5" y="194.9">A</text>
<text x="252.5" y="193.1">A</text>
<text x="256.6" y="193.1">RevA</text>
<text x="264.1" y="193.1">Embest 14-Oct-15</text>
<text x="231.2" y="202.3">Embedded Debugger</text>
<text x="231.9" y="198.8">SAME70-XPLD</text>
</g>
<g font-size="1.6" fill="#f00">
<text x="187.1" y="27.4">PB12</text>
<text x="195.6" y="27">{2}</text>
<text x="187.1" y="34.5">PB7</text>
<text x="187.4" y="30.9">PB5</text>
<text x="195.6" y="34.1">{2,3}</text>
<text x="195.6" y="30.6">{2,3}</text>
<text x="135.2" y="41.3">{3}</text>
<text x="138.9" y="41.6">ID_2</text>
<text x="187.1" y="38">PB6</text>
<text x="195.6" y="37.7">{2,3}</text>
<text x="118.8" y="45.9" transform="rotate(-90 118.8 45.9)">XIN0</text>
<text x="120.6" y="47.6" transform="rotate(-90 120.6 47.6)">XOUT0</text>
<text x="46.3" y="60.8">{2,3,4}</text>
<text x="46.3" y="62.6">{2,3,4}</text>
<text x="53.5" y="61.2">PB4</text>
<text x="53.9" y="62.9">PA21</text>
<text x="46.3" y="67.9">{2,3}</text>
<text x="46.3" y="71.5">{2,4}</text>
<text x="52.1" y="68.1">PA9</text>
<text x="52.1" y="71.6">PA23</text>
<text x="44.5" y="75">{2,3,4}</text>
<text x="52.1" y="75.2">PD28</text>
<text x="44.5" y="78.6">{2,3,4}</text>
<text x="52.1" y="78.8">PA2</text>
<text x="69.7" y="83.2">EDBG_FORCE_BOOT</text>
<text x="56.9" y="85.7">{5}</text>
<text x="60.7" y="86">EDBG_ADC0</text>
<text x="201.3" y="87.8">TARGET_RESET_SENSE</text>
<text x="222.3" y="87.5">{2}</text>
<text x="53.4" y="92.8">{2,3,4,5}</text>
<text x="53.4" y="91">{2,3,4,5}</text>
<text x="62.4" y="93.2">PA4</text>
<text x="62.8" y="91.2">PA3</text>
<text x="55.2" y="98.1">{2}</text>
<text x="59.2" y="98.5">EDBG_TARGET_RESET</text>
<text x="69.4" y="96.4">{3}</text>
<text x="73.1" y="96.7">ID_1</text>
<text x="226.2" y="100.3">PD22</text>
<text x="226.2" y="98.5">PD21</text>
<text x="226.6" y="96.7">PD20</text>
<text x="234.7" y="99.9">{2,3,4}</text>
<text x="234.7" y="101.7">{2,3}</text>
<text x="234.7" y="98.1">{2,3,4}</text>
<text x="234.7" y="96.4">{2,3,4}</text>
<text x="226.2" y="102">PD12</text>
<text x="204.9" y="111.7">EDBG_JTAG_TCK</text>
<text x="204.9" y="108.1">EDBG_FORCE_BOOT</text>
<text x="204.9" y="115.2">EDBG_JTAG_TDI</text>
<text x="204.9" y="118.8">EDBG_JTAG_TDO</text>
<text x="204.9" y="125.9">EDBG_RESET_N</text>
<text x="204.9" y="122.3">EDBG_JTAG_TMS</text>
</g>
<g font-size="1.6" fill="#004080">
<text x="96.9" y="55.8">PA0/PA18</text>
<text x="96.9" y="57.6">PA1/PA17</text>
<text x="96.9" y="59.4">PA2/PX47</text>
<text x="118.1" y="57.4" transform="rotate(-90 118.1 57.4)">PC1</text>
<text x="119.9" y="57.4" transform="rotate(-90 119.9 57.4)">PC2</text>
<text x="121.7" y="57.4" transform="rotate(-90 121.7 57.4)">PC3</text>
<text x="123.5" y="57.4" transform="rotate(-90 123.5 57.4)">PC4</text>
<text x="125.2" y="57.4" transform="rotate(-90 125.2 57.4)">PC5</text>
<text x="150.1" y="57.3" transform="rotate(-90 150.1 57.3)">PB0</text>
<text x="151.9" y="57.3" transform="rotate(-90 151.9 57.3)">PB1</text>
<text x="153.7" y="57.3" transform="rotate(-90 153.7 57.3)">PB2</text>
<text x="155.5" y="57.3" transform="rotate(-90 155.5 57.3)">PB3</text>
<text x="157.2" y="57.3" transform="rotate(-90 157.2 57.3)">PB4</text>
<text x="159" y="57.3" transform="rotate(-90 159 57.3)">PB6</text>
<text x="160.8" y="57.3" transform="rotate(-90 160.8 57.3)">PB7</text>
<text x="162.6" y="57.3" transform="rotate(-90 162.6 57.3)">PB8</text>
<text x="164.4" y="57.3" transform="rotate(-90 164.4 57.3)">PB9</text>
<text x="166.1" y="58.2" transform="rotate(-90 166.1 58.2)">PB10</text>
<text x="167.9" y="58.2" transform="rotate(-90 167.9 58.2)">PB11</text>
<text x="184.6" y="59.4">PX0</text>
<text x="96.9" y="61.2">PA3</text>
<text x="96.9" y="64.7">PA5</text>
<text x="96.9" y="62.9">PA4</text>
<text x="116.3" y="61.8" transform="rotate(-90 116.3 61.8)">PC0/PX14</text>
<text x="184.6" y="61.2">PX1</text>
<text x="184.6" y="62.9">PX2</text>
<text x="184.6" y="64.7">PX3</text>
<text x="96.9" y="70.1">PA8</text>
<text x="96.9" y="66.5">PA6/PA13</text>
<text x="96.9" y="71.8">PA9</text>
<text x="96.9" y="68.3">PA7/PA19</text>
<text x="184.6" y="70.1">PX6</text>
<text x="184.6" y="71.8">PX7</text>
<text x="184.6" y="66.5">PX4</text>
<text x="184.6" y="68.3">PX5</text>
<text x="96.9" y="73.6">PA10</text>
<text x="96.9" y="75.4">PA11</text>
<text x="96.9" y="77.2">PA12/PA25</text>
<text x="183.7" y="77.2">PX10</text>
<text x="184.6" y="73.6">PX8</text>
<text x="184.6" y="75.4">PX9</text>
<text x="96.9" y="79">PA14/PX11</text>
<text x="96.9" y="80.7">PA15/PX45</text>
<text x="96.9" y="82.5">PA16</text>
<text x="179.4" y="82.5">PX15/PX32</text>
<text x="183.7" y="79">PX12</text>
<text x="183.7" y="80.7">PX13</text>
<text x="96.9" y="84.3">PA20/PX18</text>
<text x="96.9" y="86.1">PA21/PX22</text>
<text x="96.9" y="87.8">PA22/PX20</text>
<text x="96.9" y="89.6">PA23/PX46</text>
<text x="179.4" y="86.1">PX19/PX59</text>
<text x="179.4" y="84.3">PX16/PX53</text>
<text x="183.7" y="89.6">PX23</text>
<text x="183.7" y="87.8">PX21</text>
<text x="96.9" y="93.2">PA26/PB5</text>
<text x="96.9" y="91.4">PA24/PX17</text>
<text x="96.9" y="95">PA27</text>
<text x="183.7" y="93.2">PX25</text>
<text x="183.7" y="91.4">PX24</text>
<text x="183.7" y="95">PX26</text>
<text x="96.9" y="98.5">PA29</text>
<text x="96.9" y="96.7">PA28</text>
<text x="96.9" y="100.3">PA30</text>
<text x="183.7" y="100.3">PX29</text>
<text x="183.7" y="96.7">PX27</text>
<text x="183.7" y="98.5">PX28</text>
<text x="96.9" y="102.1">PA31</text>
<text x="183.7" y="102.1">PX30</text>
<text x="183.7" y="103.8">PX31</text>
<text x="96.9" y="111">USB_VBUS</text>
<text x="184.4" y="111">TCK</text>
<text x="185" y="112.7">TDI</text>
<text x="96.9" y="114.5">DMHS</text>
<text x="96.9" y="116.3">DPHS</text>
<text x="96.9" y="119.8">DMFS</text>
<text x="180.2" y="118.1">RESET_N</text>
<text x="184.2" y="114.5">TDO</text>
<text x="184.2" y="116.3">TMS</text>
<text x="96.9" y="121.6">DPFS</text>
<text x="96.9" y="127">USB_VBIAS</text>
<text x="109.2" y="132.5" transform="rotate(-90 109.2 132.5)">VDDANA</text>
<text x="119.9" y="132.5" transform="rotate(-90 119.9 132.5)">VDDIN_2</text>
<text x="121.7" y="132.5" transform="rotate(-90 121.7 132.5)">VDDIN_1</text>
<text x="130.6" y="132.5" transform="rotate(-90 130.6 132.5)">VDDCORE</text>
<text x="146.6" y="132.5" transform="rotate(-90 146.6 132.5)">VDDIO_1</text>
<text x="148.4" y="132.5" transform="rotate(-90 148.4 132.5)">VDDIO_2</text>
<text x="150.1" y="132.5" transform="rotate(-90 150.1 132.5)">VDDIO_3</text>
<text x="151.9" y="132.5" transform="rotate(-90 151.9 132.5)">VDDIO_4</text>
<text x="153.7" y="132.5" transform="rotate(-90 153.7 132.5)">VDDIO_5</text>
<text x="155.5" y="132.5" transform="rotate(-90 155.5 132.5)">VDDIO_6</text>
<text x="166.1" y="132.5" transform="rotate(-90 166.1 132.5)">GNDIO_1</text>
<text x="167.9" y="132.5" transform="rotate(-90 167.9 132.5)">GNDIO_3</text>
<text x="169.7" y="132.5" transform="rotate(-90 169.7 132.5)">GNDIO_2</text>
<text x="171.5" y="132.5" transform="rotate(-90 171.5 132.5)">GNDIO_4</text>
<text x="173.2" y="132.5" transform="rotate(-90 173.2 132.5)">GNDIO_5</text>
<text x="175" y="132.5" transform="rotate(-90 175 132.5)">GNDIO_6</text>
<text x="178.6" y="132.5" transform="rotate(-90 178.6 132.5)">GNDANA</text>
<text x="182.1" y="132.5" transform="rotate(-90 182.1 132.5)">GNDCORE</text>
<text x="185.7" y="132.5" transform="rotate(-90 185.7 132.5)">GNDPLL</text>
</g>
<g font-size="1.6" fill="#00f">
<text x="22.2" y="111.5" transform="rotate(-90 22.2 111.5)">5V</text>
<text x="22.2" y="118.6" transform="rotate(-90 22.2 118.6)">D+</text>
<text x="22.2" y="115" transform="rotate(-90 22.2 115)">D-</text>
<text x="22.2" y="125.2" transform="rotate(-90 22.2 125.2)">G</text>
<text x="22.2" y="122.2" transform="rotate(-90 22.2 122.2)">ID</text>
</g>
<g font-size="1.4">
<text x="251.5" y="196.5">REV</text>
<text x="255.7" y="194.9">INIT EDIT</text>
<text x="256.4" y="196.5">MODIF.</text>
<text x="265.1" y="196.5">DES.</text>
<text x="272.1" y="196.5">DATE</text>
<text x="279" y="196.5">VER.</text>
<text x="285.8" y="196.5">DATE</text>
<text x="251.5" y="198.8">SCALE</text>
<text x="279.2" y="198.8">REV.</text>
<text x="285.4" y="198.8">SHEET</text>
</g>
<g font-size="1.3">
<text x="30.8" y="1.3">5</text>
<text x="88.9" y="1.3">4</text>
<text x="147" y="1.3">3</text>
<text x="205" y="1.3">2</text>
<text x="263.1" y="1.3">1</text>
<text x=".5" y="28.4">D</text>
<text x="292.6" y="28.4">D</text>
<text x=".5" y="79.5">C</text>
<text x="292.6" y="79.5">C</text>
<text x=".5" y="130.6">B</text>
<text x="292.6" y="130.6">B</text>
<text x=".5" y="181.7">A</text>
<text x="292.6" y="181.7">A</text>
<text x="30.8" y="207.4">5</text>
<text x="88.9" y="207.4">4</text>
<text x="147" y="207.4">3</text>
<text x="205" y="207.4">2</text>
<text x="263.1" y="207.4">1</text>
</g>
</svg>
